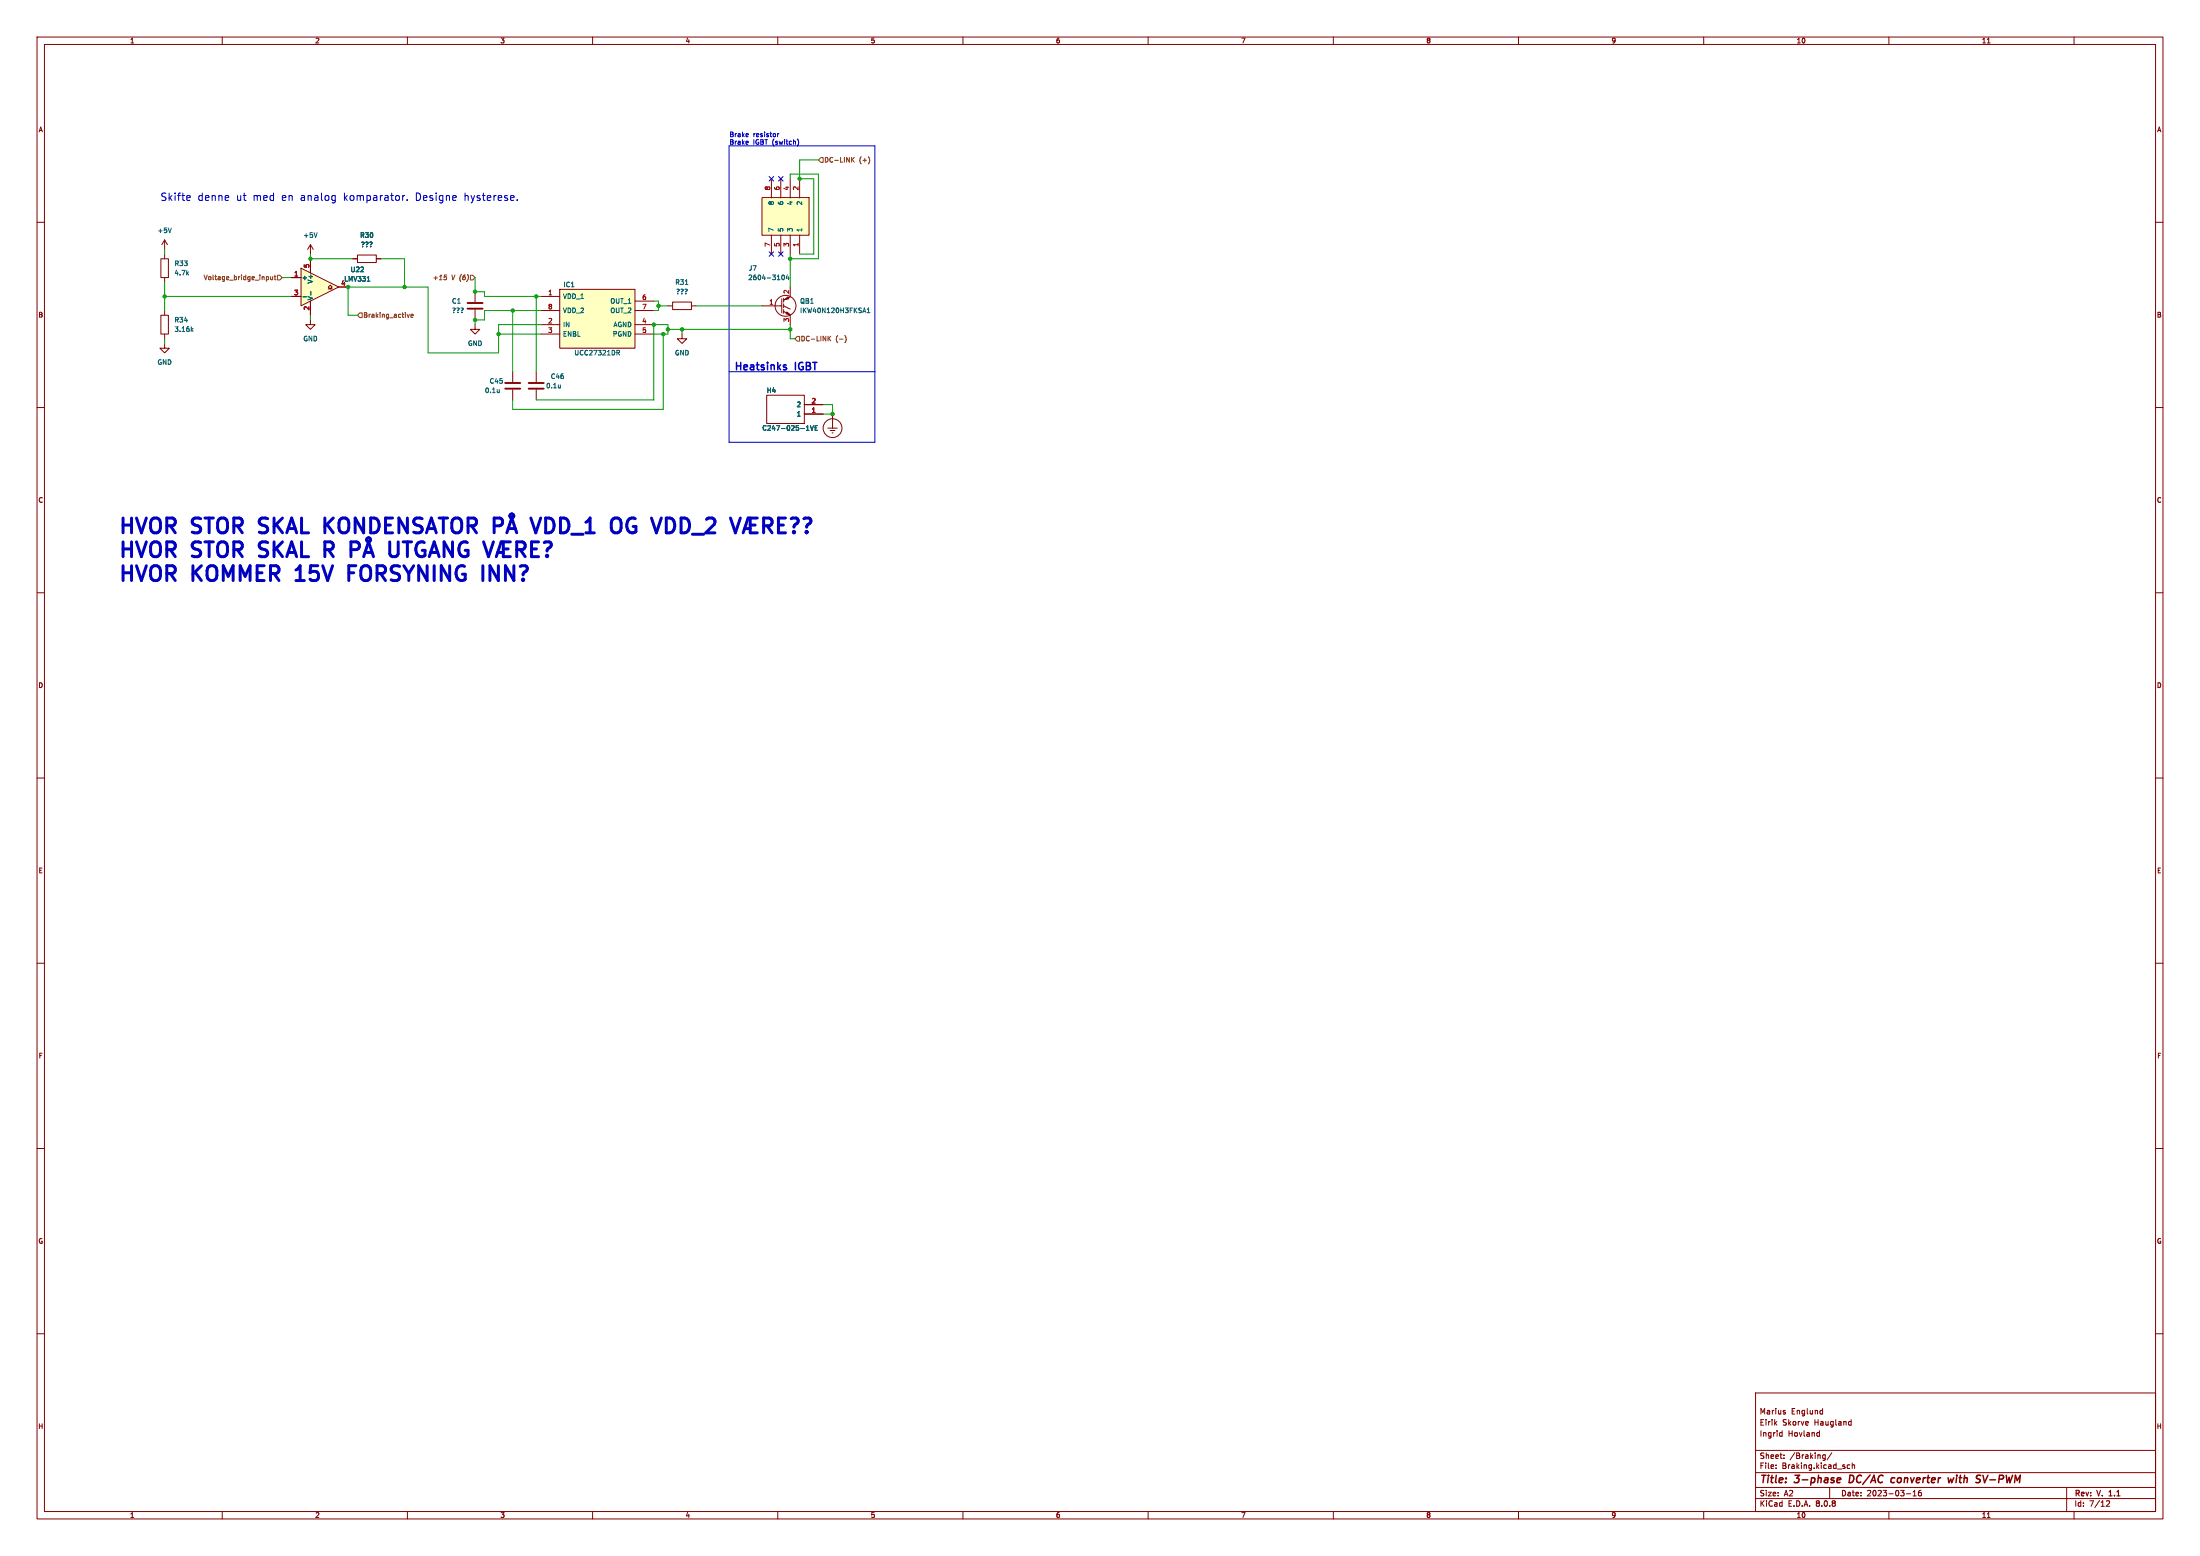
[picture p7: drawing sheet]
<svg xmlns="http://www.w3.org/2000/svg" width="594mm" height="420mm" viewBox="0 0 594 420" stroke-linecap="round" stroke-linejoin="round" font-family="sans-serif">
<g fill="none" stroke="#840000" stroke-width=".27">
<path d="M10 10h574v400h-574zM12 12h570v396h-570zM60 10v2M110 10v2M160 10v2M210 10v2M260 10v2M310 10v2M360 10v2M410 10v2M460 10v2M510 10v2"/>
<path d="M536.6 11.6h.7M560 10v2M10 60h2M44.4 64.8l-.7 1.2M44.4 64.8v2.5M44.4 64.8l.8 1.2M128.3 78.7v2.8M582 60h2M128.3 87.6v1.3h1.2l-1.2 1.3-1.3-1.3h1.3M128.3 83.6v2.8M10 110h2M582 110h2"/>
<path d="M10 160h2M582 160h2M10 210h2M582 210h2M10 260h2M582 260h2M10 310h2M582 310h2M10 360h2M474 376h108v32h-108zM582 360h2M474 397.5h108"/>
<path d="M474 391.5h108M479.5 396.2v.2M479.5 395.4v.2M480.7 386.7h.5M481.2 386.2v1.5M481.2 387.6l-.5 .1M481.7 393.5v.2M481.7 392.7v.2M481.9 381.2l.2 .2-.2 .3M481.9 380.7h.1M490.8 386.7h.4M491.2 387.6l-.4 .1"/>
<path d="M491.2 386.2v1.5M491.7 380.7h.4M492.1 380.2v1.5M492.1 381.6l-.4 .1M492.2 393.5l.6 .1M492.8 392.7v1.2l-.3 .3-.3-.1M492.8 392.7l-.6 .1M494.6 392.1l-1.3 1.9M499.4 383.7h.4M499.5 395.4h-.5l-.3 .3 .2 .6h.6M499.8 383.2v1.5M499.8 384.6l-.4 .1"/>
<path d="M500.1 395.5l.6-.1v1M500.1 394.9v1.5M60 408v2M110 408v2M160 408v2M210 408v2M260 408v2M310 408v2M360 408v2M410 408v2M460 408v2M474 404.5h108"/>
<path d="M474 401.5h108M494 401.5v3M510 408v2M514.7 403.2h1.2M516.5 403.8h.9M516.5 402.7l.5-.4v1.5M518.7 402.3h-.5l-.2 .3v.9l.2 .3 .5-.2v-.7l-.5-.1-.2 .3M536.6 409.6h.7M558 401.5v6.5M560 408v2M568.7 405.2l.6-.1 .3 .4-.9 1.1h.9"/>
</g>
<path d="M569.4 403.8h.9M569.6 402.6l-.2 .1" fill="none" stroke="#840000" stroke-width=".3"/>
<path d="M496.2 399l.6-.1 .2 .4-1 .2M499.5 398.2l-.2 2h.4M511.6 399h-.8l-.3 .8 .4 .4 .6-.1M527.5 398.9l-.5 1.3-.3-1-.5 1M535.4 398.2l.4 2 .9-2M496.8 400.1l-.6 .1" fill="none" stroke="#840000" stroke-width=".4"/>
<path d="M126.2 83.3h4.1M126.2 81.8h4.1" fill="none" stroke="#840000" stroke-width=".51"/>
<path d="M46.3 61.5l-.5 1.3" fill="none" stroke="#006464" stroke-width=".27"/>
<path d="M205.7 53.3h12.7v10.2h-12.7z" fill="#ffffc2"/>
<g fill="none" stroke="#840000" stroke-width=".27">
<path d="M205.7 53.3h12.7v10.2h-12.7zM208.3 48.3v5M210.8 48.3v5M213.4 48.3v5M215.9 48.3v5M208.3 63.5v5.1M210.8 63.5v5.1M213.4 63.5v5.1M213.4 77.5v2.5M215.9 63.5v5.1M43.4 85.1h2.1v5.1h-2.1zM44.4 83.8v1.3"/>
<path d="M44.4 90.2v1.2M83.8 86.4v1.2h1.3l-1.3 1.3-1.3-1.3h1.3M180.3 82.6h1.3M181.6 81.5h5.1v2.1h-5.1zM186.7 82.6h1.3M205.7 82.6h5.4M211.1 80.6v3.9M211.6 80.5v1M211.6 82v1.1M211.6 83.6v1M211.6 84.1l1.8 .9M211.6 82.6l1.8 .8"/>
<path d="M213.4 85.1v2.5M213.4 80.1l-1.8 .9M207 106.7h10.2v7.6h-10.2zM217.2 111.8h5M217.2 109.2h5M223.5 115.6h2.6M224.2 116.2h1.2M224.7 116.8h.2M224.8 111.8v3.8"/>
<circle cx="212.1" cy="82.5" r="2.82"/>
<circle cx="224.8" cy="115.6" r="2.54"/>
</g>
<g fill="none" stroke="#006464" stroke-width=".27">
<path d="M185 76.8h.8M211.2 74.4l.2-.2a.62 .62 0 0 1 .4 .7 .62 .62 0 0 1-.5 .5l-.2-.4zM212.6 74.2l-.3 .9h.8M212.9 74.7v.8M51.8 89l.3 .5M52.1 88.6l-.5 .5M233.1 84h.6M233.4 83.1l.4 1.3M234.2 84.4h.7M234.2 83.5l.3-.4v1.3M217.7 116.1h.7M217.8 115.2l.3-.3v1.2"/>
<path d="M218.8 114.9l.4 1.2 .4-1.2M220.1 115.5h.4M220.7 114.9h-.6v1.2h.6"/>
</g>
<g fill="#840000" stroke="#840000" stroke-width=".27">
<path d="M212.5 84.2l.9 .8-1.2-.3z"/>
<path d="M211.8 80.9l.9-.8 .3 .5z"/>
</g>
<path d="M151.1 78.1h20.3v15.9h-20.3z" fill="#ffffc2"/>
<g fill="none" stroke="#840000" stroke-width=".27">
<path d="M83.8 66l-.7 1.3M83.8 66v2.6M83.8 66l.8 1.3M151.1 78.1h20.3v15.9h-20.3zM44.4 92.7v1.3h1.3l-1.3 1.3-1.2-1.3h1.2M146 80h5.1M146 87.6h5.1M146 90.2h5.1M146 83.8h5.1M171.4 87.6h5.1M171.4 90.2h5.1M171.4 81.3h5.1"/>
<path d="M171.4 83.8h5.1M184.1 90.2v1.2h1.3l-1.3 1.3-1.2-1.3h1.2M138.4 100.3v2.8M138.4 105.2v2.8M144.8 100.3v2.8M144.8 105.2v2.8"/>
</g>
<path d="M85.6 62.8l-.4 1.3M166.6 94.6h.4l.3 .2-.1 .4h-.6M166.9 95.2l.4 .6M134.8 105.1v.9M134.8 105.9h-.1M151.3 103.9v.8M151.3 104.6l-.1 .1" fill="none" stroke="#006464" stroke-width=".27"/>
<path d="M136.4 104.9h4.1M136.4 103.4h4.1M142.7 104.9h4.1M142.7 103.4h4.1" fill="none" stroke="#840000" stroke-width=".51"/>
<path d="M81.3 72.4l10.1 5.1-10.1 5.1z" fill="#ffffc2"/>
<g fill="none" stroke="#840000" stroke-width=".27">
<path d="M43.4 69.9h2.1v5h-2.1zM44.4 68.6v1.3M44.4 74.9v1.3M78.7 74.9h2.6M81.3 72.4l10.1 5.1-10.1 5.1zM83.8 69.9v3.8M88.6 78h.6l-.6-.5 .6-.5 .5 .5-.5 .5h.5M91.4 77.5h2.6M95.2 69.9h1.3M96.5 68.8h5.1v2.1h-5.1zM101.6 69.9h1.3M78.7 80h2.6"/>
<path d="M83.8 81.3v3.8M217.2 111.8h5M217.2 109.2h5"/>
</g>
<path d="M83.9 78.7v1M99.2 75.9h.7M81.8 80.1h1M217.7 116.1h.7M217.8 115.2l.3-.3v1.2M218.8 114.9l.4 1.2 .4-1.2M220.1 115.5h.4M220.7 114.9h-.6v1.2h.6" fill="none" stroke="#006464" stroke-width=".27"/>
<g fill="none" stroke="#725600" stroke-width=".27">
<path d="M221.6 42.5h.6v1.3h-.6l-.6-.6zM230.1 43l.5 .8M230.6 42.5l-.7 .7M234.6 42.6l.2 .6-.2 .8M72 74.7l.5 .2v.5l-.5 .1M73.1 74.7v.7h.5M73.6 74.7v.8M74 74.7h.5M74.2 74.2v1.1l.3 .2M74.9 74.3h.7l.6 .6-.6 .7h-.7zM120 74.2h.6M120.4 74.7l.2 .3-.2 .4"/>
<path d="M127 74.3h.6l.7 .6-.7 .7h-.6zM97.2 84.5h.6v1.2h-.6l-.7-.6zM109.9 84.8l.3 .9 .3-.9M111 85.2l.6-.1-.1-.2-.4-.1-.1 .2v.6h.5M215.3 90.8h.6v1.3h-.6l-.7-.7zM223.8 91.3l.5 .7M224.3 90.7l-.7 .8M228.1 90.6a1.46 1.46 0 0 1 0 1.9"/>
</g>
<path d="M212.1 99.1l.3 .3-.3 .4M212.1 98.5l.2 .1" fill="none" stroke="#0000c2" stroke-width=".4"/>
<g fill="none" stroke="#0000c2" stroke-width=".27">
<path d="M196.8 39.4h39.4v80h-39.4zM202 36.1v.3l-.6 .1M202 38.2v.2l-.6 .1M210 36.1v.8M210.3 36.1l-.3 .2M215.3 37.5a1.46 1.46 0 0 1 0 1.9M50.7 52.8l.6 .1 .1 .4-1 .1M51.3 54l-.6 .1M89.9 52.8l.6 .1M90.5 54l-.6 .1M90.5 52.8v1.6l-.4 .4M108.7 52.8v1.3"/>
<path d="M109.3 52.8l-.6 .4M109.9 53.9v.2M139.7 53.9v.2M196.8 100.3h39.4"/>
</g>
<g fill="none" stroke="#0000c2" stroke-width=".8">
<path d="M90 139.8l-2.3 2.3M98.2 139.8v4l-2.3-4v4M100.1 139.8a2.09 2.09 0 0 1 2.1 1.1 2.09 2.09 0 0 1-.2 2.3l-1 .6h-.9zM106 139.8h-1.9v4h1.9M110 139.8v4l-2.3-4v4M118.6 139.8h2.2M119.7 139.8v4M138.2 139.8l-1.4 4M138.2 139.8l1.3 4M143.3 139.8l1.4 4 1.3-4M184.8 139.8h-.9v4h.9M212.1 139.8h-1.9v4h1.9"/>
<path d="M70 143.6l.6 .2M70 150.1l.6 .2M70.2 140.2l-.2 .4 .2 .7M70.2 146.6l-.2 .4 .2 .8M79.9 156.7h2.3M80.3 153.7l-.4 .1M87.7 146.3h1.5l.4 .1M88.3 141.5l1.7 2.3M88.7 148.4l1.3 1.9M89.6 148.2l-.4 .2h-1.5M91.7 140.4a1.34 1.34 0 0 1 1.5-.6 1.34 1.34 0 0 1 1 1.4v1.3a1.33 1.33 0 0 1-1.4 1.4 1.33 1.33 0 0 1-1.3-1.4zM94.2 152.7v4"/>
<path d="M94.2 154.6h1.3M96.7 146.4a1.09 1.09 0 0 1 0 1.8M98.6 149.1h1.9M99.5 146.3l-1.3 4M99.5 146.3l1.3 4M104.1 141.7h1.3M105.2 146.3v3.2l.8 .8 1.1-.2 .4-.6v-3.2M108.8 146.3h2.3M110 146.3v4M114 140l-1.5-.2a.97 .97 0 0 0-.8 1 .97 .97 0 0 0 .8 .9 1.46 1.46 0 0 1 1.5 1 1.02 1.02 0 0 1-.8 1.1l-1.5-.2M114.6 146.4a1.54 1.54 0 0 0-1.7 .1 1.54 1.54 0 0 0-.6 1.5 1.69 1.69 0 0 0 .4 1.8 1.69 1.69 0 0 0 1.9 .3l.2-.2v-1.4h-.8M115.1 143.8l1.4-4 1.3 4"/>
<path d="M115.5 142.7h1.9M115.9 150.3l1.3-4 1.4 4M116.3 149.1h1.9M122.2 140.4a1.34 1.34 0 0 1 1.5-.6 1.34 1.34 0 0 1 1 1.4v1.3a1.33 1.33 0 0 1-1.4 1.4 1.33 1.33 0 0 1-1.3-1.4zM122.2 146.3v4l-2.3-4v4M126.2 146.4a1.54 1.54 0 0 0-1.6 .1 1.54 1.54 0 0 0-.7 1.5 1.69 1.69 0 0 0 .5 1.8 1.69 1.69 0 0 0 1.8 .3l.2-.2v-1.4h-.8M126.4 141.9h1.5a1.09 1.09 0 0 0 .8-1 1.09 1.09 0 0 0-.8-1.1h-1.5v4M127.3 141.9l1.4 1.9M130.6 146.3l1.3 4 1.3-4M132.3 156.7v-4l2.3 4M133.4 141.9h1.5a1.09 1.09 0 0 0 .8-1 1.09 1.09 0 0 0-.8-1.1h-1.5v4M134.4 149.1h1.5"/>
<path d="M135.9 146.3v4h1.9M135.9 148.2h1.3M137.2 142.7h1.9M137.8 146.3h-2.5l-1.3 4M139.5 148.4h1.5a1.09 1.09 0 0 0 .8-1.1 1.09 1.09 0 0 0-.8-1h-1.5v4M140.5 148.4l1.3 1.9M143.5 148.2h1.3M145.4 146.3h-1.9v4h1.9M146.9 146.4l.4-.1 1.4 .1M147.7 149.9l.2 .2-.2 .2M147.7 149.9l-.2 .2 .2 .2M147.7 149.9v.4"/>
<path d="M148.8 140l-1.5-.2v4l1.5-.2M148.8 146.8a1.3 1.3 0 0 1-.9 1.4l-.2 .5M169.2 142.1a1.5 1.5 0 0 0 .8 1.5 1.5 1.5 0 0 0 1.7-.2M170.9 142.1h.8M171.5 140a1.54 1.54 0 0 0-1.6 .1 1.54 1.54 0 0 0-.7 1.4M206.2 141.9h1.5a1.09 1.09 0 0 0 .8-1 1.09 1.09 0 0 0-.8-1.1h-1.5v4M207.1 141.9l1.4 1.9M210.2 141.7h1.3M213.6 140l1.3-.2a.89 .89 0 0 1 .6 1 .89 .89 0 0 1-.7 .7l-.4 .8M214.4 143.4l.2 .2-.2 .2M214.4 143.4l-.2 .2 .2 .2M214.4 143.4v.4"/>
<path d="M217 140l1.4-.2a.89 .89 0 0 1 .5 1 .89 .89 0 0 1-.7 .7l-.4 .8M217.8 143.4l.2 .2-.2 .2M217.8 143.4l-.2 .2 .2 .2M217.8 143.4v.4"/>
<circle cx="138.2" cy="139.3" r=".56"/>
<circle cx="99.5" cy="145.7" r=".56"/>
</g>
<g fill="none" stroke="#009600" stroke-width=".27">
<path d="M213.4 48.3v-1.3h7.6v22.9h-7.6M221 43.2h-5.1v5.1h3.8v20.3h-3.8M44.4 67.3v1.3M44.4 76.2v7.6M76.2 74.9h2.5M83.8 68.6v1.3h11.4M102.9 69.9h6.3v7.6M128.3 74.9v3.8h2.5v1.3h15.2M213.4 68.6v8.9M44.4 91.4v1.3M44.4 80h34.3M83.8 85.1v1.3"/>
<path d="M96.5 85.1h-2.5v-7.6h21.6v17.8h19v-7.7h11.4M134.6 90.2h11.4M138.4 83.8v16.5M144.8 80v20.3M146 83.8h-15.2v2.6h-2.5v1.2M176.5 81.3h1.3v2.5h-1.3M176.5 90.2h3.8v-2.6h-3.8v20.4h-31.7M177.8 82.6h2.5M179.1 90.2v20.3h-40.7v-2.5M180.3 88.9h33.1M184.1 88.9v1.3M188 82.6h17.7"/>
<path d="M213.4 87.6v3.8h1.2M222.2 109.2h2.6v2.6h-2.6"/>
</g>
<path d="M207.7 47.7l1.2 1.2M208.9 47.7l-1.2 1.2M210.2 47.7l1.2 1.2M211.4 47.7l-1.2 1.2M207.7 68l1.2 1.2M208.9 68l-1.2 1.2M210.2 68l1.2 1.2M211.4 68l-1.2 1.2" fill="none" stroke="#000084" stroke-width=".27"/>
<g fill="#009600" stroke="#009600" stroke-width=".27">
<circle cx="109.2" cy="77.5" r=".46"/>
<circle cx="128.3" cy="78.7" r=".46"/>
<circle cx="128.3" cy="86.4" r=".46"/>
<circle cx="134.6" cy="90.2" r=".46"/>
<circle cx="94" cy="77.5" r=".46"/>
<circle cx="83.8" cy="69.9" r=".46"/>
<circle cx="44.4" cy="80" r=".46"/>
<circle cx="224.8" cy="111.8" r=".46"/>
<circle cx="213.4" cy="88.9" r=".46"/>
<circle cx="215.9" cy="48.3" r=".46"/>
<circle cx="184.1" cy="88.9" r=".46"/>
<circle cx="213.4" cy="69.9" r=".46"/>
<circle cx="179.1" cy="90.2" r=".46"/>
<circle cx="176.5" cy="87.6" r=".46"/>
<circle cx="177.8" cy="82.6" r=".46"/>
<circle cx="138.4" cy="83.8" r=".46"/>
<circle cx="144.8" cy="80" r=".46"/>
<circle cx="180.3" cy="88.9" r=".46"/>
</g>
<g font-size="5.6" fill="#0000c2">
<text x="31.7" y="144.4">HVOR</text>
<text x="52.2" y="144.4">STOR</text>
<text x="71.9" y="144.4">SKAL</text>
<text x="150.4" y="144.4">VDD_1</text>
<text x="173.3" y="144.4">OG</text>
<text x="186.2" y="144.4">VDD_2</text>
<text x="31.7" y="150.8">HVOR</text>
<text x="52.2" y="150.8">STOR</text>
<text x="71.9" y="150.8">SKAL</text>
<text x="91" y="150.8">R</text>
<text x="31.7" y="157.2">HVOR</text>
<text x="52.2" y="157.2">KOMMER</text>
<text x="81.8" y="157.2">15V</text>
<text x="97.5" y="157.2">FORSYNING</text>
<text x="135.3" y="157.2">INN?</text>
</g>
<g font-size="2.8" fill="#0000c2">
<text x="43.2" y="54.4">Skifte</text>
<text x="53.2" y="54.4">denne</text>
<text x="63.7" y="54.4">ut</text>
<text x="68.2" y="54.4">med</text>
<text x="76" y="54.4">en</text>
<text x="81.1" y="54.4">analog</text>
<text x="92.8" y="54.4">komparator.</text>
<text x="112.2" y="54.4">Designe</text>
<text x="125.4" y="54.4">hysterese.</text>
<text x="198.1" y="100.1">Heatsinks</text>
<text x="214.8" y="100.1">IGBT</text>
</g>
<g font-size="2.8" fill="#840000">
<text x="475" y="400.9">Title:</text>
<text x="484.7" y="400.9">3-phase</text>
<text x="500.1" y="400.9">DC/AC</text>
<text x="512.3" y="400.9">converter</text>
<text x="528.5" y="400.9">with</text>
<text x="536.8" y="400.9">SV-PWM</text>
</g>
<g font-size="2.1" fill="#840000">
<text x="475" y="382">Marius</text>
<text x="483.6" y="382">Englund</text>
<text x="475" y="388">Ingrid</text>
<text x="475" y="385">Eirik</text>
<text x="481.2" y="385">Skorve</text>
<text x="482.7" y="388">Hovland</text>
<text x="489.9" y="385">Haugland</text>
<text x="475" y="394">Sheet:</text>
<text x="483.2" y="394">/Braking/</text>
<text x="475" y="396.7">File:</text>
<text x="481.1" y="396.7">Braking.kicad_sch</text>
<text x="475" y="406.9">KiCad</text>
<text x="475" y="404.1">Size:</text>
<text x="481.7" y="404.1">A2</text>
<text x="482.7" y="406.9">E.D.A.</text>
<text x="490.3" y="406.9">8.0.8</text>
<text x="497" y="404.1">Date:</text>
<text x="504" y="404.1">2023-03-16</text>
<text x="560" y="404.3">Rev:</text>
<text x="560" y="406.9">Id:</text>
<text x="564.1" y="406.9">7/12</text>
<text x="566.4" y="404.3">V.</text>
<text x="570.1" y="404.3">1.1</text>
</g>
<g font-size="1.8" fill="#840000">
<text x="35" y="11.9">1</text>
<text x="85" y="11.9">2</text>
<text x="135" y="11.9">3</text>
<text x="185" y="11.9">4</text>
<text x="235" y="11.9">5</text>
<text x="285" y="11.9">6</text>
<text x="335" y="11.9">7</text>
<text x="385" y="11.9">8</text>
<text x="435" y="11.9">9</text>
<text x="485" y="11.9">10</text>
<text x="535" y="11.9">11</text>
<text x="10.3" y="35.9">A</text>
<text x="582.3" y="35.9">A</text>
<text x="10.3" y="85.9">B</text>
<text x="582.3" y="85.9">B</text>
<text x="10.3" y="135.9">C</text>
<text x="582.3" y="135.9">C</text>
<text x="10.3" y="185.9">D</text>
<text x="582.3" y="185.9">D</text>
<text x="10.3" y="235.9">E</text>
<text x="582.3" y="235.9">E</text>
<text x="10.3" y="285.9">F</text>
<text x="582.3" y="285.9">F</text>
<text x="10.3" y="335.9">G</text>
<text x="582.3" y="335.9">G</text>
<text x="10.2" y="385.9">H</text>
<text x="582.2" y="385.9">H</text>
<text x="35" y="409.9">1</text>
<text x="85" y="409.9">2</text>
<text x="135" y="409.9">3</text>
<text x="185" y="409.9">4</text>
<text x="235" y="409.9">5</text>
<text x="285" y="409.9">6</text>
<text x="335" y="409.9">7</text>
<text x="385" y="409.9">8</text>
<text x="435" y="409.9">9</text>
<text x="485" y="409.9">10</text>
<text x="535" y="409.9">11</text>
</g>
<g font-size="1.8" fill="#0000c2">
<text x="196.8" y="37.1">Brake</text>
<text x="196.8" y="39.1">Brake</text>
<text x="203.3" y="37.1">resistor</text>
<text x="203.3" y="39.1">IGBT (switch)</text>
</g>
<g font-size="1.8" fill="#725600">
<text x="222.4" y="44">DC-LINK</text>
<text x="232" y="44">(+)</text>
<text x="54.9" y="75.8">Voltage_bridge_input</text>
<text x="116.7" y="75.8">+15</text>
<text x="121.9" y="75.8">V (6)</text>
<text x="98" y="86">Braking_active</text>
<text x="216.1" y="92.3">DC-LINK</text>
<text x="225.6" y="92.3">(-)</text>
</g>
<g font-size="1.8" fill="#a90000">
<text x="208" y="51.5" transform="rotate(-90 208 51.5)">8</text>
<text x="210.6" y="51.5" transform="rotate(-90 210.6 51.5)">6</text>
<text x="213.1" y="51.5" transform="rotate(-90 213.1 51.5)">4</text>
<text x="215.6" y="51.5" transform="rotate(-90 215.6 51.5)">2</text>
<text x="208" y="66.7" transform="rotate(-90 208 66.7)">7</text>
<text x="210.6" y="66.7" transform="rotate(-90 210.6 66.7)">5</text>
<text x="213.1" y="66.7" transform="rotate(-90 213.1 66.7)">3</text>
<text x="215.6" y="66.7" transform="rotate(-90 215.6 66.7)">1</text>
<text x="79.3" y="74.7">1</text>
<text x="83.6" y="72.5" transform="rotate(-90 83.6 72.5)">5</text>
<text x="92" y="77.2">4</text>
<text x="79.3" y="79.8">3</text>
<text x="83.6" y="83.9" transform="rotate(-90 83.6 83.9)">2</text>
<text x="147.9" y="79.8">1</text>
<text x="147.9" y="83.6">8</text>
<text x="173.3" y="81">6</text>
<text x="173.3" y="83.6">7</text>
<text x="207.6" y="82.3">1</text>
<text x="213.1" y="79.4" transform="rotate(-90 213.1 79.4)">2</text>
<text x="147.9" y="87.4">2</text>
<text x="147.9" y="89.9">3</text>
<text x="173.3" y="87.4">4</text>
<text x="173.3" y="89.9">5</text>
<text x="213.1" y="87.1" transform="rotate(-90 213.1 87.1)">3</text>
<text x="219" y="111.5">1</text>
<text x="219" y="109">2</text>
</g>
<g font-size="1.8" fill="#006464">
<text x="209.1" y="55.5" transform="rotate(-90 209.1 55.5)">8</text>
<text x="211.7" y="55.5" transform="rotate(-90 211.7 55.5)">6</text>
<text x="214.2" y="55.5" transform="rotate(-90 214.2 55.5)">4</text>
<text x="216.8" y="55.5" transform="rotate(-90 216.8 55.5)">2</text>
<text x="42.4" y="63.1">+5V</text>
<text x="81.8" y="64.4">+5V</text>
<text x="97.1" y="64.4">R30</text>
<text x="209.1" y="62.7" transform="rotate(-90 209.1 62.7)">7</text>
<text x="211.7" y="62.7" transform="rotate(-90 211.7 62.7)">5</text>
<text x="214.2" y="62.7" transform="rotate(-90 214.2 62.7)">3</text>
<text x="216.8" y="62.7" transform="rotate(-90 216.8 62.7)">1</text>
<text x="47" y="72">R33</text>
<text x="97.3" y="66.9">???</text>
<text x="47" y="74.5">4.7k</text>
<text x="81.4" y="75.8">+</text>
<text x="84.7" y="76.7" transform="rotate(-90 84.7 76.7)">V+</text>
<text x="92.8" y="76.2">LMV331</text>
<text x="94.5" y="73.6">U22</text>
<text x="152" y="77.7">IC1</text>
<text x="182.2" y="77.1">R31</text>
<text x="201.9" y="75.8">2604-3104</text>
<text x="202.1" y="73.3">J7</text>
<text x="84.7" y="81.2" transform="rotate(-90 84.7 81.2)">V-</text>
<text x="121.9" y="82.1">C1</text>
<text x="151.9" y="80.9">VDD_1</text>
<text x="164.7" y="82.1">OUT_1</text>
<text x="182.4" y="79.6">???</text>
<text x="215.9" y="82.1">QB1</text>
<text x="47" y="87.2">R34</text>
<text x="47" y="89.8">3.16k</text>
<text x="121.9" y="84.7">???</text>
<text x="151.9" y="88.5">IN</text>
<text x="151.9" y="84.7">VDD_2</text>
<text x="164.7" y="84.7">OUT_2</text>
<text x="165.5" y="88.5">AGND</text>
<text x="215.9" y="84.7">IKW40N120H3FKSA1</text>
<text x="81.8" y="92.3">GND</text>
<text x="126.2" y="93.6">GND</text>
<text x="151.9" y="91">ENBL</text>
<text x="165.3" y="91">PGND</text>
<text x="42.4" y="98.7">GND</text>
<text x="155" y="96.1">UCC27321DR</text>
<text x="182.1" y="96.1">GND</text>
<text x="130.8" y="106.3">0.1u</text>
<text x="132.1" y="103.7">C45</text>
<text x="147.3" y="105">0.1u</text>
<text x="148.6" y="102.5">C46</text>
<text x="206.9" y="106.3">H4</text>
<text x="215" y="112.6">1</text>
<text x="215" y="110.1">2</text>
<text x="205.7" y="116.4">C247-025-1VE</text>
</g>
</svg>
